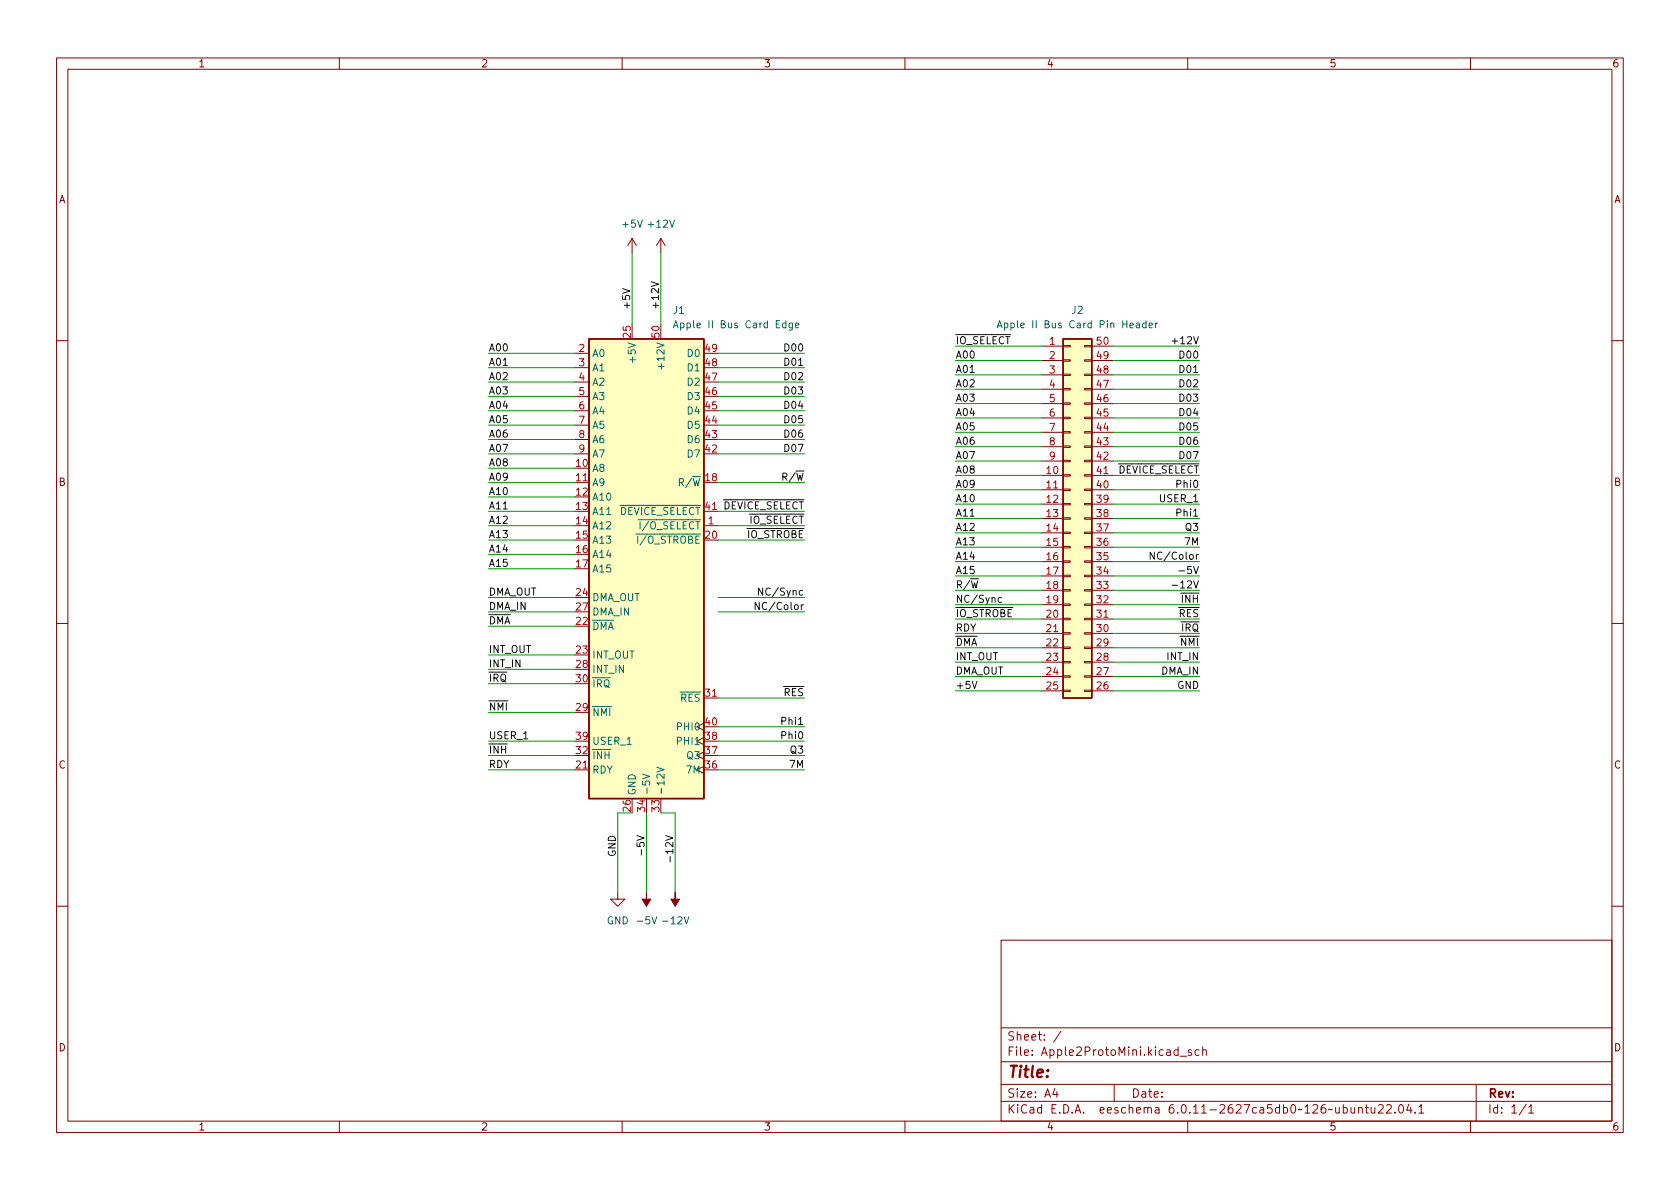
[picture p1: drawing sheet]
<svg xmlns="http://www.w3.org/2000/svg" width="297mm" height="210mm" viewBox="0 0 297 210" stroke-linecap="round" stroke-linejoin="round" font-family="sans-serif">
<g fill="none" stroke="#840000" stroke-width=".18">
<path d="M10 10.2h277v190.1h-277zM12 12.2h273v186.1h-273zM60 10.2v2M110 10.2v2M160 10.2v2M210 10.2v2M260 10.2v2M111.8 42.2l-.8 1.2M111.8 42.2v2.5M111.8 57.4v2.5M111.8 42.2l.7 1.2M116.8 42.2l-.7 1.2"/>
<path d="M116.8 42.2v2.5M116.8 57.4v2.5M116.8 42.2l.8 1.2M10 60.2h2M101.6 62.5h2.5M101.6 65h2.5M101.6 67.6h2.5M101.6 77.7h2.5M101.6 75.2h2.5M101.6 72.6h2.5M101.6 70.1h2.5M124.5 62.5h2.5"/>
<path d="M124.5 65h2.5M124.5 67.6h2.5M124.5 77.7h2.5M124.5 75.2h2.5M124.5 72.6h2.5M124.5 70.1h2.5M184.1 61.2h3.9M184.1 63.7h3.9M184.1 66.3h3.9M184.1 68.8h3.9M184.1 79h3.9M184.1 76.4h3.9"/>
<path d="M184.1 73.9h3.9M184.1 71.4h3.9M188 78.9h1.2v.2h-1.2zM188 76.3h1.2v.3h-1.2zM188 73.8h1.2v.2h-1.2zM188 71.2h1.2v.3h-1.2zM188 68.7h1.2v.3h-1.2zM188 66.2h1.2v.2h-1.2zM188 63.6h1.2v.3h-1.2zM188 61.1h1.2v.2h-1.2zM191.8 78.9h1.2v.2h-1.2zM191.8 76.3h1.2v.3h-1.2z"/>
<path d="M191.8 73.8h1.2v.2h-1.2zM191.8 71.2h1.2v.3h-1.2zM191.8 68.7h1.2v.3h-1.2zM191.8 66.2h1.2v.2h-1.2zM191.8 63.6h1.2v.3h-1.2zM191.8 61.1h1.2v.2h-1.2zM193 61.2h3.8M193 63.7h3.8M193 66.3h3.8M193 68.8h3.8M193 79h3.8M193 76.4h3.8"/>
<path d="M193 73.9h3.8M193 71.4h3.8M285 60.2h2M101.6 93h2.5M101.6 82.8h2.5M101.6 85.3h2.5M101.6 87.9h2.5M101.6 90.4h2.5M101.6 95.5h2.5M101.6 98h2.5M101.6 80.3h2.5M124.5 93h2.5"/>
<path d="M124.5 85.3h2.5M124.5 90.4h2.5M124.5 95.5h2.5M124.5 80.3h2.5M184.1 84.1h3.9M184.1 86.6h3.9M184.1 89.1h3.9M184.1 91.7h3.9M184.1 94.2h3.9M184.1 96.8h3.9M184.1 99.3h3.9M184.1 81.5h3.9"/>
<path d="M188 99.2h1.2v.2h-1.2zM188 96.6h1.2v.3h-1.2zM188 94.1h1.2v.3h-1.2zM188 91.6h1.2v.2h-1.2zM188 89h1.2v.3h-1.2zM188 86.5h1.2v.2h-1.2zM188 83.9h1.2v.3h-1.2zM188 81.4h1.2v.3h-1.2zM191.8 99.2h1.2v.2h-1.2zM191.8 96.6h1.2v.3h-1.2zM191.8 94.1h1.2v.3h-1.2zM191.8 91.6h1.2v.2h-1.2z"/>
<path d="M191.8 89h1.2v.3h-1.2zM191.8 86.5h1.2v.2h-1.2zM191.8 83.9h1.2v.3h-1.2zM191.8 81.4h1.2v.3h-1.2zM193 84.1h3.8M193 86.6h3.8M193 89.1h3.8M193 91.7h3.8M193 94.2h3.8M193 96.8h3.8M193 99.3h3.8M193 81.5h3.8"/>
<path d="M10 110.2h2M101.6 100.6h2.5M101.6 110.7h2.5M101.6 115.8h2.5M101.6 105.7h2.5M101.6 108.2h2.5M101.6 118.4h2.5M184.1 101.8h3.9M184.1 104.4h3.9M184.1 106.9h3.9M184.1 109.5h3.9M184.1 112h3.9"/>
<path d="M184.1 114.5h3.9M184.1 117.1h3.9M184.1 119.6h3.9M188 119.5h1.2v.3h-1.2zM188 117h1.2v.2h-1.2zM188 114.4h1.2v.3h-1.2zM188 111.9h1.2v.2h-1.2zM188 109.3h1.2v.3h-1.2zM188 106.8h1.2v.3h-1.2zM188 104.3h1.2v.2h-1.2zM188 101.7h1.2v.3h-1.2zM191.8 119.5h1.2v.3h-1.2z"/>
<path d="M191.8 117h1.2v.2h-1.2zM191.8 114.4h1.2v.3h-1.2zM191.8 111.9h1.2v.2h-1.2zM191.8 109.3h1.2v.3h-1.2zM191.8 106.8h1.2v.3h-1.2zM191.8 104.3h1.2v.2h-1.2zM191.8 101.7h1.2v.3h-1.2zM193 101.8h3.8M193 104.4h3.8M193 106.9h3.8M193 109.5h3.8M193 112h3.8"/>
<path d="M193 114.5h3.8M193 117.1h3.8M193 119.6h3.8M285 110.2h2M101.6 136.1h2.5M101.6 126h2.5M101.6 120.9h2.5M101.6 133.6h2.5M101.6 131.1h2.5M124.5 135.5l-1.3 .6 1.3 .7M124.5 133l-1.3 .6 1.3 .6M124.5 130.4l-1.3 .7 1.3 .6"/>
<path d="M124.5 127.9l-1.3 .6 1.3 .7M124.5 136.1h2.5M124.5 123.4h2.5M124.5 133.6h2.5M124.5 131.1h2.5M124.5 128.5h2.5M184.1 122.2h3.9M188 122h1.2v.3h-1.2zM191.8 122h1.2v.3h-1.2zM193 122.2h3.8M109.2 157.7v1.3h1.3l-1.3 1.3-1.3-1.3h1.3M111.8 141.2v2.6"/>
<path d="M114.3 141.2v2.6M116.8 141.2v2.6M10 160.2h2M177 166.3h108v32h-108zM285 160.2h2M60 198.3v2M110 198.3v2M160 198.3v2M177 194.8h108M177 191.8h108M177 187.8h108M177 181.8h108"/>
<path d="M182.5 186.5v.1M182.5 185.7v.1M184.6 183.8v.1M184.6 183v.1M187.6 182.4l-1.3 1.9M197 191.8v3M204.3 195.9h.6v.9M204.9 196.2l-.5 .1a.29 .29 0 0 0-.2 .2 .29 .29 0 0 0 .2 .3h.5M210 198.3v2M210.6 185.7l-.3-.1-.2 .2v.3l.5 .1v.4h-.5M212 185.7l-.4-.1-.3 .3v.4l.1 .3h.6M212.6 185.8l.3-.2 .3 .1 .1 .9"/>
<path d="M212.6 185.1v1.5M243.7 195.5l.6-.2 .2 .2 .1 .3-1 1h1M245.1 195.5l.6-.2 .2 .2 .1 .3-.9 1h.9M246.6 196.7v.1M247.5 195.4l.1-.1a.81 .81 0 0 1 .6 .7 .81 .81 0 0 1-.3 .8h-.1a.81 .81 0 0 1-.6-.6 .81 .81 0 0 1 .3-.8zM249.1 195.3l-.4 1h.9M249.4 195.8v1M250.2 196.7v.1M250.9 195.8l.4-.5v1.5M250.9 196.8h.8M260 198.3v2M261 191.8v6.5"/>
<path d="M270.3 195.8l.4-.5v1.5M270.3 196.8h.9"/>
</g>
<g fill="none" stroke="#006464" stroke-width=".18">
<path d="M112.7 38.9l.5 1.3 .4-1.3M118.4 38.9l.4 1.3 .5-1.3M111.1 60.6l1.2 .5-1.2 .4M116.1 60.6l1.3 .5-1.3 .4M109.6 89.4h14.3M122.4 84.3h1.5M104.7 124.9h3.4M105.8 125.3v1.3l-.8-1.3v1.3M106.4 126.6v-1.3l.4 .9 .4-.9v1.3M107.8 125.3v1.3M113.6 136.9l1.3 .4-1.3 .4M116.1 135.7l1.3 .4-1.3 .4"/>
<path d="M120.2 122.4h3.7M122.9 131.6h.7M115.3 162.1l.4 1.3 .4-1.3M121 162.1l.4 1.3 .4-1.3"/>
</g>
<g fill="#840000" stroke="#840000" stroke-width=".18">
<path d="M114.3 157.7v1.3h.8l-.8 1.3-.8-1.3h.8z"/>
<path d="M119.4 157.7v1.3h.7l-.7 1.3-.8-1.3h.8z"/>
</g>
<g fill="#ffffc2" stroke="#ffffc2" stroke-width=".18">
<path d="M188 59.9h5v63.5h-5z"/>
<path d="M104.1 59.9h20.4v81.3h-20.4z"/>
</g>
<path d="M104.1 59.9h20.4v81.3h-20.4zM188 59.9h5v63.5h-5z" fill="none" stroke="#840000" stroke-width=".25"/>
<path d="M103.1 85h.7M186.3 86.3h.7M195.2 83.8h.7M186.3 111.7h.7M195.2 109.2h.7M103.1 135.8h.7M126 123.1h.7" fill="none" stroke="#a90000" stroke-width=".18"/>
<g fill="none" stroke="#0f0f0f" stroke-width=".18">
<path d="M110.1 51l1.3 .5-1.3 .4M115.2 49.8l1.2 .4-1.2 .5M211 59.5l.5 1.3 .4-1.3M141.2 64.6h.7M211 65.9h.8M210.4 98.1h.3l.3 .2v.4l-.3 .2-.3-.1-.1-.1zM211 91.3h.8M211.5 98.1v.8M211.9 98.1l-.4 .2M140.6 107l.3-.1 .2 .3v.3l-.2 .3-.3-.1-.1-.2zM141.7 106.9v.9M141.9 104.5l-.3-.1-.3 .2 .1 .6h.5"/>
<path d="M142 106.9l-.3 .3M177.1 105.7h-.4l-.2 .2 .1 .6h.5M209.7 112.9v1.2l-.8-1.2v1.2M210.3 114.1v-1.2l.4 .9 .4-.9v1.2M211 102.7l.5 1.3 .4-1.3M211 100.2l.5 1.2 .4-1.2M211.7 112.9v1.2M141.2 128.1h.7M171.9 120.5l.4 1.3 .4-1.3M112.6 147.8l1.3 .4-1.3 .4M117.7 147.8l1.3 .4-1.3 .4"/>
</g>
<g fill="none" stroke="#009600" stroke-width=".18">
<path d="M111.8 44.7v12.7M116.8 44.7v12.7M86.4 75.2h15.2M86.4 67.6h15.2M86.4 65h15.2M86.4 70.1h15.2M86.4 72.6h15.2M86.4 62.5h15.2M86.4 77.7h15.2M127 75.2h15.2M127 67.6h15.2M127 65h15.2"/>
<path d="M127 70.1h15.2M127 72.6h15.2M127 62.5h15.2M127 77.7h15.2M168.9 61.2h15.2M168.9 63.7h15.2M168.9 79h15.2M168.9 66.3h15.2M168.9 68.8h15.2M168.9 71.4h15.2M168.9 73.9h15.2M168.9 76.4h15.2"/>
<path d="M196.8 61.2h15.3M196.8 63.7h15.3M196.8 79h15.3M196.8 66.3h15.3M196.8 68.8h15.3M196.8 71.4h15.3M196.8 73.9h15.3M196.8 76.4h15.3M86.4 85.3h15.2M86.4 80.3h15.2M86.4 93h15.2M86.4 90.4h15.2"/>
<path d="M86.4 82.8h15.2M86.4 87.9h15.2M86.4 95.5h15.2M86.4 98h15.2M127 85.3h15.2M127 80.3h15.2M127 93h15.2M127 90.4h15.2M127 95.5h15.2M168.9 81.5h15.2M168.9 84.1h15.2M168.9 91.7h15.2"/>
<path d="M168.9 89.1h15.2M168.9 86.6h15.2M168.9 94.2h15.2M168.9 99.3h15.2M168.9 96.8h15.2M196.8 81.5h15.3M196.8 84.1h15.3M196.8 91.7h15.3M196.8 89.1h15.3M196.8 86.6h15.3M196.8 94.2h15.3M196.8 99.3h15.3"/>
<path d="M196.8 96.8h15.3M86.4 108.2h15.2M86.4 118.4h15.2M86.4 115.8h15.2M86.4 105.7h15.2M86.4 100.6h15.2M86.4 110.7h15.2M127 108.2h15.2M127 105.7h15.2M168.9 106.9h15.2M168.9 109.5h15.2M168.9 104.4h15.2"/>
<path d="M168.9 119.6h15.2M168.9 112h15.2M168.9 114.5h15.2M168.9 117.1h15.2M168.9 101.8h15.2M196.8 106.9h15.3M196.8 109.5h15.3M196.8 104.4h15.3M196.8 119.6h15.3M196.8 112h15.3M196.8 114.5h15.3M196.8 117.1h15.3"/>
<path d="M196.8 101.8h15.3M86.4 126h15.2M86.4 131.1h15.2M86.4 136.1h15.2M86.4 120.9h15.2M86.4 133.6h15.2M127 131.1h15.2M127 136.1h15.2M127 128.5h15.2M127 133.6h15.2M127 123.4h15.2M168.9 122.2h15.2"/>
<path d="M196.8 122.2h15.3M111.8 143.8h-2.6v13.9M114.3 143.8v13.9M116.8 143.8h2.6v13.9"/>
</g>
<text font-size="2.8" fill="#840000" x="178" y="191.2">Title:</text>
<g font-size="2.1" fill="#840000">
<text x="178" y="184.5">Sheet:</text>
<text x="178" y="187.2">File:</text>
<text x="184.4" y="187.2">Apple2ProtoMini.kicad_sch</text>
<text x="178" y="197.4">KiCad</text>
<text x="178" y="194.6">Size:</text>
<text x="184.7" y="194.6">A4</text>
<text x="185.7" y="197.4">E.D.A.</text>
<text x="194.6" y="197.4">eeschema</text>
<text x="200" y="194.6">Date:</text>
<text x="207" y="197.4">6.0.11-2627ca5db0~126~ubuntu22.04.1</text>
<text x="263" y="194.6">Rev:</text>
<text x="263" y="197.4">Id:</text>
<text x="267.1" y="197.4">1/1</text>
</g>
<g font-size="1.8" fill="#840000">
<text x="35" y="12.3">1</text>
<text x="85" y="12.3">2</text>
<text x="135" y="12.3">3</text>
<text x="185" y="12.3">4</text>
<text x="235" y="12.3">5</text>
<text x="285" y="12.3">6</text>
<text x="10.4" y="36.3">A</text>
<text x="285.4" y="36.3">A</text>
<text x="10.3" y="86.3">B</text>
<text x="285.3" y="86.3">B</text>
<text x="10.3" y="136.3">C</text>
<text x="285.3" y="136.3">C</text>
<text x="10.3" y="186.3">D</text>
<text x="285.3" y="186.3">D</text>
<text x="35" y="200.3">1</text>
<text x="85" y="200.3">2</text>
<text x="135" y="200.3">3</text>
<text x="185" y="200.3">4</text>
<text x="235" y="200.3">5</text>
<text x="285" y="200.3">6</text>
</g>
<g font-size="1.8" fill="#006464">
<text x="109.7" y="40.6">+5V</text>
<text x="114.2" y="40.6">+12V</text>
<text x="118.9" y="55.9">J1</text>
<text x="118.9" y="58.4">Apple</text>
<text x="125.1" y="58.4">II</text>
<text x="127.5" y="58.4">Bus</text>
<text x="132" y="58.4">Card</text>
<text x="137.5" y="58.4">Edge</text>
<text x="182.4" y="58.4">II</text>
<text x="184.7" y="58.4">Bus</text>
<text x="189.3" y="58.4">Card</text>
<text x="189.3" y="55.9">J2</text>
<text x="194.8" y="58.4">Pin</text>
<text x="198.9" y="58.4">Header</text>
<text x="104.6" y="63.5">A0</text>
<text x="112.8" y="64.5" transform="rotate(-90 112.8 64.5)">+5V</text>
<text x="117.9" y="65.7" transform="rotate(-90 117.9 65.7)">+12V</text>
<text x="121.3" y="63.5">D0</text>
<text x="104.6" y="66">A1</text>
<text x="104.6" y="68.6">A2</text>
<text x="104.6" y="71.1">A3</text>
<text x="121.3" y="71.1">D3</text>
<text x="121.3" y="68.6">D2</text>
<text x="121.3" y="66">D1</text>
<text x="104.6" y="73.7">A4</text>
<text x="104.6" y="76.2">A5</text>
<text x="121.3" y="76.2">D5</text>
<text x="121.3" y="73.7">D4</text>
<text x="104.6" y="83.8">A8</text>
<text x="104.6" y="78.7">A6</text>
<text x="104.6" y="81.3">A7</text>
<text x="121.3" y="81.3">D7</text>
<text x="121.3" y="78.7">D6</text>
<text x="104.6" y="86.4">A9</text>
<text x="104.6" y="88.9">A10</text>
<text x="119.7" y="86.4">R/~{W}</text>
<text x="104.6" y="91.4">A11</text>
<text x="104.6" y="94">A12</text>
<text x="112.8" y="94">~{I/O_SELECT}</text>
<text x="104.6" y="96.5">A13</text>
<text x="104.6" y="99.1">A14</text>
<text x="104.6" y="101.6">A15</text>
<text x="112.4" y="96.5">~{I/O_STROBE}</text>
<text x="104.6" y="106.7">DMA_OUT</text>
<text x="104.6" y="111.8">~{DMA}</text>
<text x="104.6" y="109.2">DMA_IN</text>
<text x="104.6" y="116.8">INT_OUT</text>
<text x="104.6" y="119.4">INT_IN</text>
<text x="104.6" y="121.9">~{IRQ}</text>
<text x="120.2" y="124.5">~{RES}</text>
<text x="119.4" y="129.5">PHI0</text>
<text x="104.6" y="137.2">RDY</text>
<text x="104.6" y="134.6">~{INH}</text>
<text x="104.6" y="132.1">USER_1</text>
<text x="119.4" y="132.1">PHI1</text>
<text x="121.1" y="137.2">7M</text>
<text x="121.3" y="134.6">Q3</text>
<text x="112.8" y="140.7" transform="rotate(-90 112.8 140.7)">GND</text>
<text x="115.3" y="140.7" transform="rotate(-90 115.3 140.7)">-5V</text>
<text x="117.9" y="140.7" transform="rotate(-90 117.9 140.7)">-12V</text>
<text x="107.2" y="163.8">GND -5V</text>
<text x="116.8" y="163.8">-12V</text>
</g>
<g font-size="1.8" fill="#0f0f0f">
<text x="111.4" y="54.9" transform="rotate(-90 111.4 54.9)">+5V</text>
<text x="116.5" y="54.9" transform="rotate(-90 116.5 54.9)">+12V</text>
<text x="176.1" y="58.4">Apple</text>
<text x="86.4" y="62.1">A00</text>
<text x="86.4" y="64.7">A01</text>
<text x="138.4" y="64.7">D01</text>
<text x="138.4" y="62.1">D00</text>
<text x="168.9" y="60.9">~{IO_SELECT}</text>
<text x="168.9" y="63.4">A00</text>
<text x="168.9" y="65.9">A01</text>
<text x="206.9" y="60.9">+12V</text>
<text x="208.2" y="65.9">D01</text>
<text x="208.2" y="63.4">D00</text>
<text x="86.4" y="67.2">A02</text>
<text x="86.4" y="69.7">A03</text>
<text x="138.4" y="67.2">D02</text>
<text x="138.4" y="69.7">D03</text>
<text x="168.9" y="71">A03</text>
<text x="168.9" y="68.5">A02</text>
<text x="208.2" y="68.5">D02</text>
<text x="208.2" y="71">D03</text>
<text x="86.4" y="72.3">A04</text>
<text x="86.4" y="74.8">A05</text>
<text x="86.4" y="77.4">A06</text>
<text x="138.4" y="74.8">D05</text>
<text x="138.4" y="72.3">D04</text>
<text x="138.4" y="77.4">D06</text>
<text x="168.9" y="76.1">A05</text>
<text x="168.9" y="73.6">A04</text>
<text x="208.2" y="73.6">D04</text>
<text x="208.2" y="76.1">D05</text>
<text x="86.4" y="79.9">A07</text>
<text x="86.4" y="82.4">A08</text>
<text x="138.4" y="79.9">D07</text>
<text x="168.9" y="81.2">A07</text>
<text x="168.9" y="78.6">A06</text>
<text x="168.9" y="83.7">A08</text>
<text x="197.7" y="83.7">~{DEVICE_SELECT}</text>
<text x="208.2" y="78.6">D06</text>
<text x="208.2" y="81.2">D07</text>
<text x="86.4" y="85">A09</text>
<text x="86.4" y="87.5">A10</text>
<text x="138" y="85">R/~{W}</text>
<text x="168.9" y="88.8">A10</text>
<text x="168.9" y="86.3">A09</text>
<text x="204.8" y="88.8">USER_1</text>
<text x="207.7" y="86.3">Phi0</text>
<text x="86.4" y="92.6">A12</text>
<text x="86.4" y="95.1">A13</text>
<text x="86.4" y="90.1">A11</text>
<text x="127.8" y="90.1">~{DEVICE_SELECT}</text>
<text x="132" y="95.1">~{IO_STROBE}</text>
<text x="132.4" y="92.6">~{IO_SELECT}</text>
<text x="168.9" y="91.3">A11</text>
<text x="168.9" y="93.9">A12</text>
<text x="207.7" y="91.3">Phi1</text>
<text x="209.4" y="93.9">Q3</text>
<text x="86.4" y="97.7">A14</text>
<text x="86.4" y="100.2">A15</text>
<text x="168.9" y="96.4">A13</text>
<text x="168.9" y="101.5">A15</text>
<text x="168.9" y="99">A14</text>
<text x="203" y="99">NC/Color</text>
<text x="208.1" y="101.5">-5V</text>
<text x="209.3" y="96.4">7M</text>
<text x="86.4" y="107.8">DMA_IN</text>
<text x="86.4" y="105.3">DMA_OUT</text>
<text x="133.1" y="107.8">NC/Color</text>
<text x="133.7" y="105.3">NC/Sync</text>
<text x="168.9" y="104">R/~{W}</text>
<text x="168.9" y="106.6">NC/Sync</text>
<text x="206.9" y="104">-12V</text>
<text x="208.7" y="106.6">~{INH}</text>
<text x="86.4" y="110.4">~{DMA}</text>
<text x="168.9" y="111.7">RDY</text>
<text x="168.9" y="109.1">~{IO_STROBE}</text>
<text x="208.3" y="109.1">~{RES}</text>
<text x="208.7" y="111.7">~{IRQ}</text>
<text x="86.4" y="115.5">INT_OUT</text>
<text x="86.4" y="118">INT_IN</text>
<text x="168.9" y="114.2">~{DMA}</text>
<text x="168.9" y="116.7">INT_OUT</text>
<text x="168.9" y="119.3">DMA_OUT</text>
<text x="205.2" y="119.3">DMA_IN</text>
<text x="206.1" y="116.7">INT_IN</text>
<text x="86.4" y="120.5">~{IRQ}</text>
<text x="86.4" y="125.6">~{NMI}</text>
<text x="138.5" y="123.1">~{RES}</text>
<text x="168.9" y="121.8">+5V</text>
<text x="208.1" y="121.8">GND</text>
<text x="86.4" y="130.7">USER_1</text>
<text x="137.9" y="128.2">Phi1</text>
<text x="137.9" y="130.7">Phi0</text>
<text x="86.4" y="133.2">~{INH}</text>
<text x="86.4" y="135.8">RDY</text>
<text x="139.4" y="135.8">7M</text>
<text x="139.5" y="133.2">Q3</text>
<text x="108.9" y="151.6" transform="rotate(-90 108.9 151.6)">GND</text>
<text x="114" y="151.6" transform="rotate(-90 114 151.6)">-5V</text>
<text x="119" y="152.8" transform="rotate(-90 119 152.8)">-12V</text>
</g>
<g font-size="1.8" fill="#a90000">
<text x="111.5" y="60" transform="rotate(-90 111.5 60)">25</text>
<text x="116.6" y="60" transform="rotate(-90 116.6 60)">50</text>
<text x="102.2" y="62.2">2</text>
<text x="102.2" y="64.8">3</text>
<text x="124.4" y="64.8">48</text>
<text x="124.4" y="62.2">49</text>
<text x="185.4" y="61">1</text>
<text x="185.4" y="63.5">2</text>
<text x="193.7" y="63.5">49</text>
<text x="193.7" y="61">50</text>
<text x="102.2" y="67.3">4</text>
<text x="102.2" y="69.8">5</text>
<text x="124.4" y="69.8">46</text>
<text x="124.4" y="67.3">47</text>
<text x="185.4" y="66">3</text>
<text x="185.4" y="68.6">4</text>
<text x="185.4" y="71.1">5</text>
<text x="193.7" y="71.1">46</text>
<text x="193.7" y="68.6">47</text>
<text x="193.7" y="66">48</text>
<text x="102.2" y="72.4">6</text>
<text x="102.2" y="74.9">7</text>
<text x="102.2" y="77.5">8</text>
<text x="124.4" y="77.5">43</text>
<text x="124.4" y="74.9">44</text>
<text x="124.4" y="72.4">45</text>
<text x="185.4" y="73.7">6</text>
<text x="185.4" y="76.2">7</text>
<text x="193.7" y="76.2">44</text>
<text x="193.7" y="73.7">45</text>
<text x="101.6" y="82.5">10</text>
<text x="102.2" y="80">9</text>
<text x="124.4" y="80">42</text>
<text x="184.8" y="83.8">10</text>
<text x="185.4" y="78.7">8</text>
<text x="185.4" y="81.3">9</text>
<text x="193.7" y="83.8">41</text>
<text x="193.7" y="81.3">42</text>
<text x="193.7" y="78.7">43</text>
<text x="101.6" y="85.1">11</text>
<text x="101.6" y="87.6">12</text>
<text x="124.4" y="85.1">18</text>
<text x="184.8" y="86.4">11</text>
<text x="184.8" y="88.9">12</text>
<text x="193.7" y="88.9">39</text>
<text x="193.7" y="86.4">40</text>
<text x="101.6" y="90.2">13</text>
<text x="101.6" y="92.7">14</text>
<text x="101.6" y="95.2">15</text>
<text x="109.5" y="91.4">~{DEVICE_SELECT}</text>
<text x="124.4" y="95.2">20</text>
<text x="124.4" y="90.2">41</text>
<text x="125" y="92.7">1</text>
<text x="184.8" y="91.4">13</text>
<text x="184.8" y="94">14</text>
<text x="193.7" y="94">37</text>
<text x="193.7" y="91.4">38</text>
<text x="101.6" y="97.8">16</text>
<text x="101.6" y="100.3">17</text>
<text x="184.8" y="96.5">15</text>
<text x="184.8" y="99.1">16</text>
<text x="184.8" y="101.6">17</text>
<text x="193.7" y="101.6">34</text>
<text x="193.7" y="99.1">35</text>
<text x="193.7" y="96.5">36</text>
<text x="101.6" y="105.4">24</text>
<text x="101.6" y="107.9">27</text>
<text x="184.8" y="104.1">18</text>
<text x="184.8" y="106.7">19</text>
<text x="193.7" y="106.7">32</text>
<text x="193.7" y="104.1">33</text>
<text x="101.6" y="110.5">22</text>
<text x="184.8" y="109.2">20</text>
<text x="184.8" y="111.8">21</text>
<text x="193.7" y="111.8">30</text>
<text x="193.7" y="109.2">31</text>
<text x="101.6" y="115.6">23</text>
<text x="101.6" y="118.1">28</text>
<text x="184.8" y="114.3">22</text>
<text x="184.8" y="116.8">23</text>
<text x="184.8" y="119.4">24</text>
<text x="193.7" y="119.4">27</text>
<text x="193.7" y="116.8">28</text>
<text x="193.7" y="114.3">29</text>
<text x="101.6" y="125.7">29</text>
<text x="101.6" y="120.6">30</text>
<text x="124.4" y="123.2">31</text>
<text x="184.8" y="121.9">25</text>
<text x="193.7" y="121.9">26</text>
<text x="101.6" y="130.8">39</text>
<text x="124.4" y="130.8">38</text>
<text x="124.4" y="128.3">40</text>
<text x="101.6" y="135.9">21</text>
<text x="101.6" y="133.3">32</text>
<text x="124.4" y="135.9">36</text>
<text x="124.4" y="133.3">37</text>
<text x="111.5" y="143.8" transform="rotate(-90 111.5 143.8)">26</text>
<text x="114" y="143.8" transform="rotate(-90 114 143.8)">34</text>
<text x="116.6" y="143.8" transform="rotate(-90 116.6 143.8)">33</text>
</g>
</svg>
